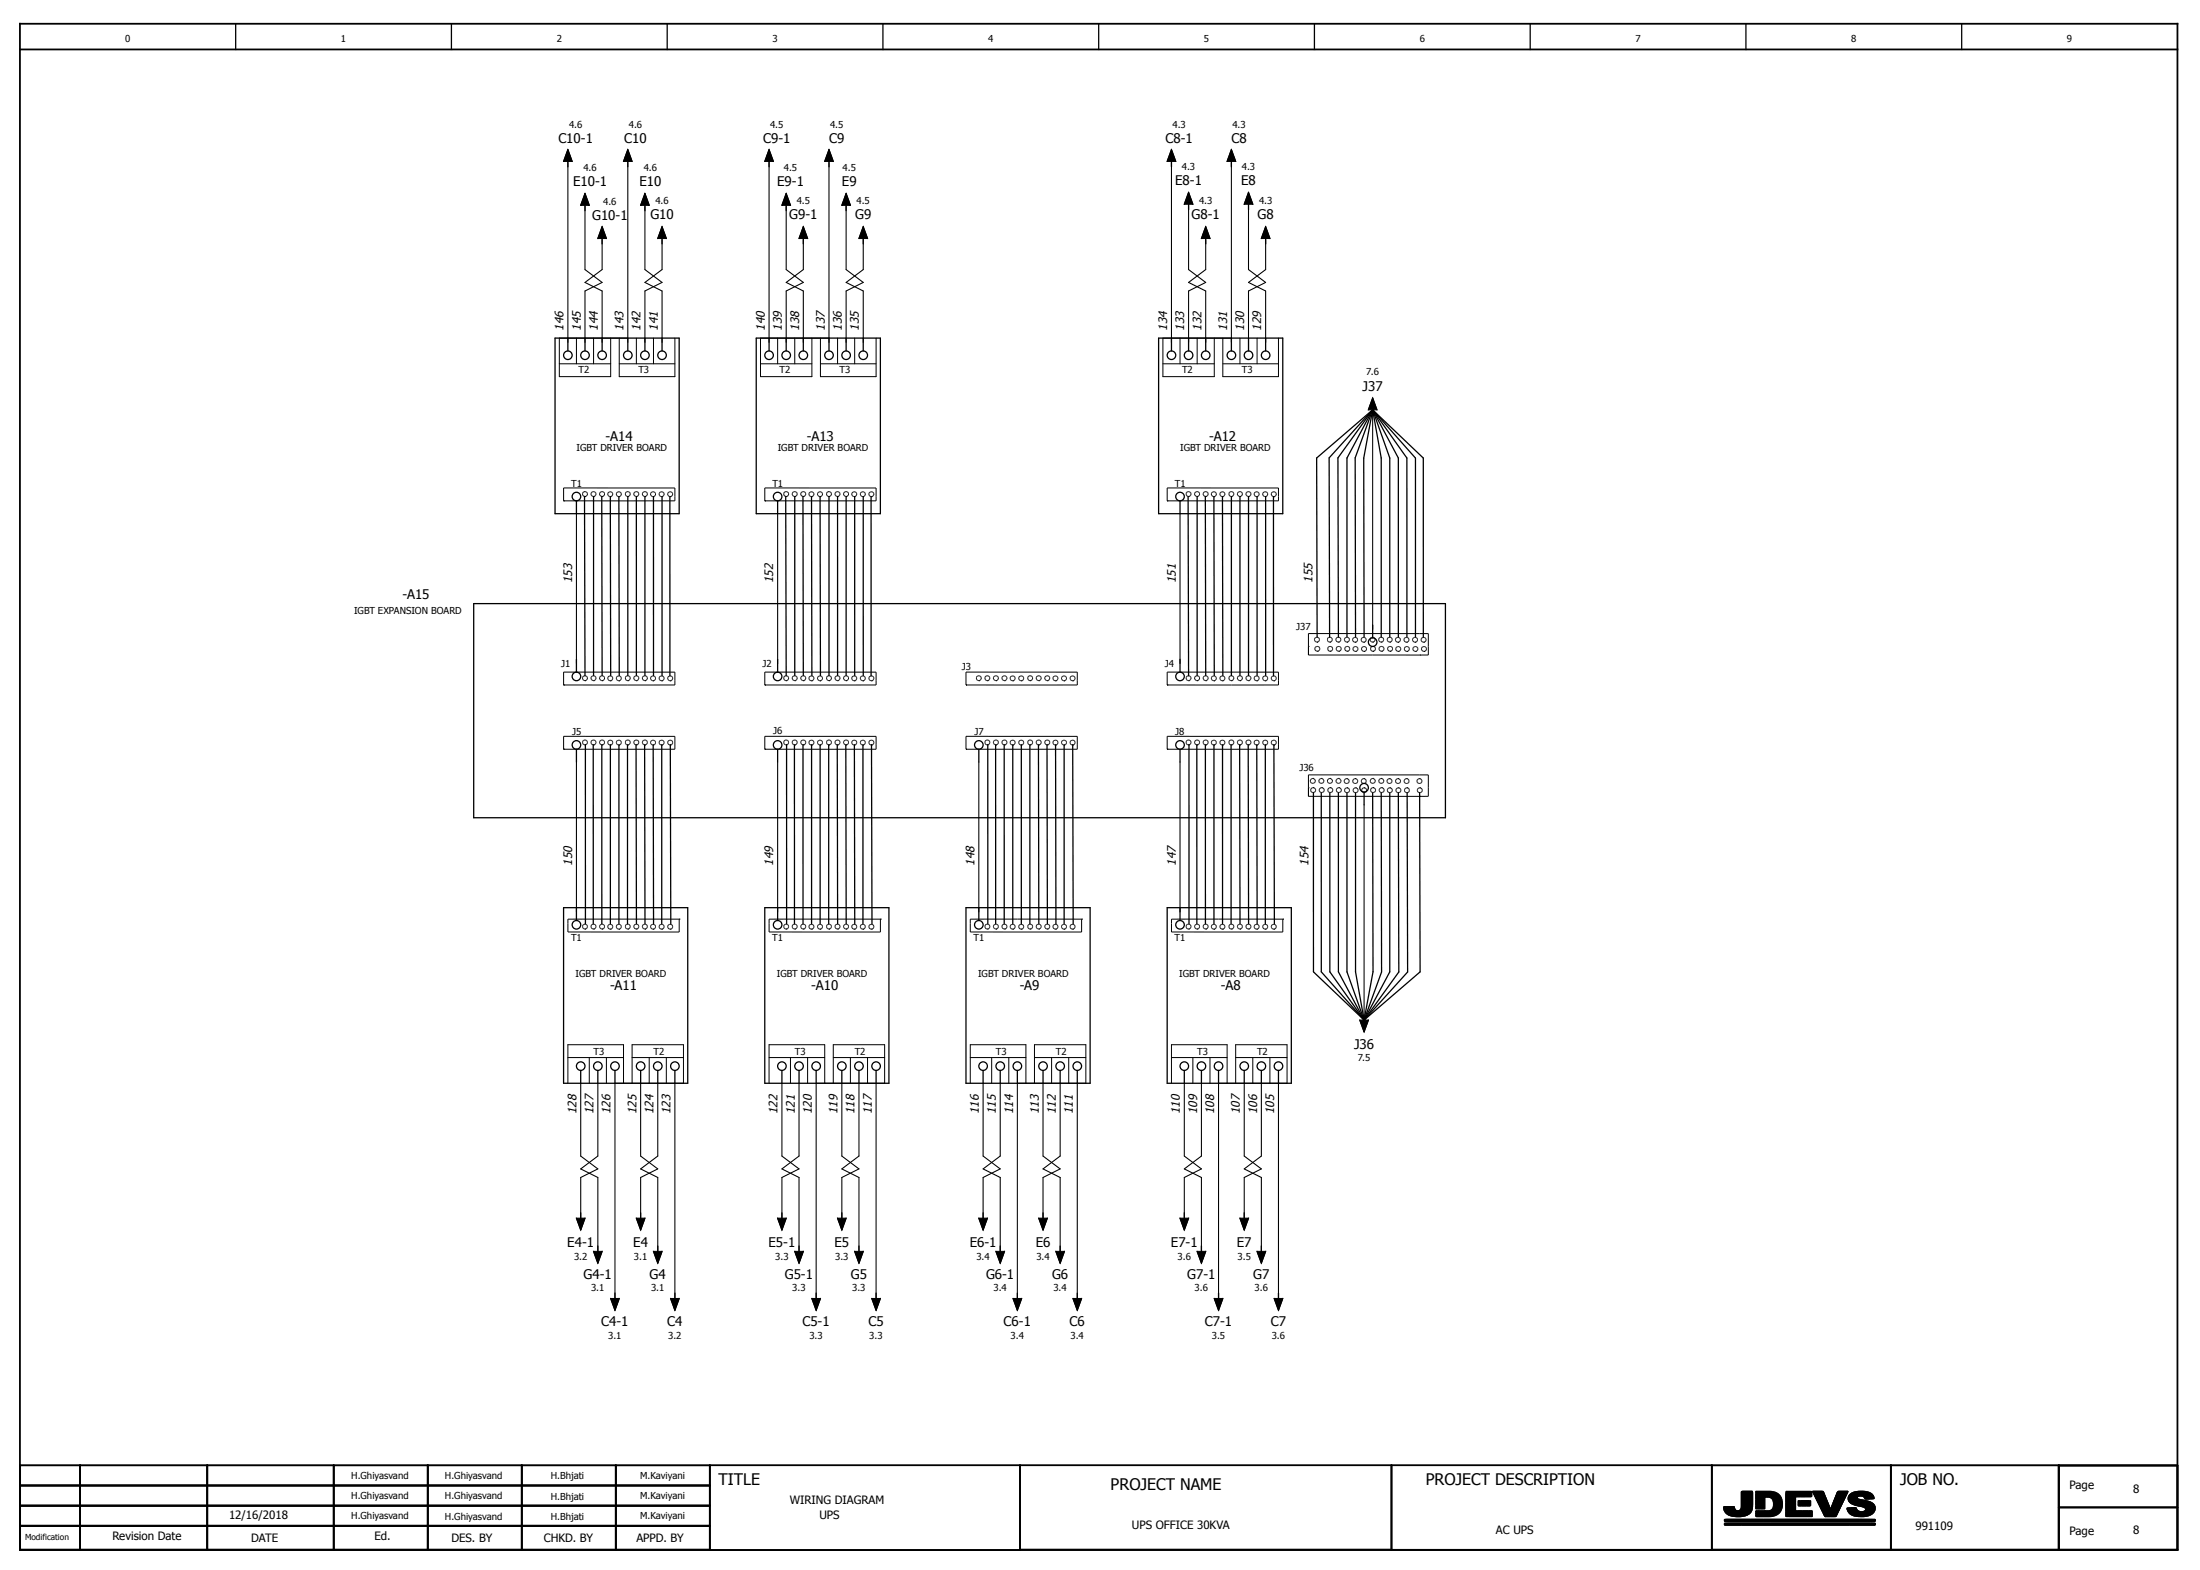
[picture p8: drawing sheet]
<svg xmlns="http://www.w3.org/2000/svg" width="428mm" height="306mm" viewBox="0 0 428 306" stroke-linecap="round" stroke-linejoin="round" font-family="sans-serif">
<g fill="none" stroke="#000" stroke-width=".25">
<path d="M45.9 4.6v5M87.9 4.6v5M129.9 4.6v5M171.9 4.6v5M213.9 4.6v5M255.9 4.6v5M297.9 4.6v5M339.9 4.6v5M381.9 4.6v5M109.7 31.4l.8-2.3 .9 2.3M110.5 31.4v1.1M113 40l.9-2.3 .8 2.3"/>
<path d="M113.9 40v1M121.4 31.4l.8-2.3 .8 2.3M122.2 31.4v1.1M124.7 40l.8-2.3 .9 2.3M125.5 40v1M148.9 31.4l.8-2.3 .8 2.3M149.7 31.4v1.1M152.2 40l.8-2.3 .9 2.3M153 40v1M160.5 31.4l.9-2.3 .8 2.3M161.4 31.4v1.1M163.9 40l.8-2.3 .8 2.3"/>
<path d="M164.7 40v1M227.2 31.4l.8-2.3 .9 2.3M228 31.4v1.1M230.5 39.7l.9-2.2 .8 2.2M231.4 39.7v1.1M238.9 31.4l.8-2.3 .8 2.3M239.7 31.4v1.1M242.2 39.7l.8-2.2 .9 2.2M243 39.7v1.1M116.4 46.4l.8-2.3 .8 2.3M117.2 46.4v1.1M128 46.4l.9-2.3 .8 2.3"/>
<path d="M128.9 46.4v1.1M155.5 46.4l.9-2.3 .8 2.3M156.4 46.4v1.1M167.2 46.4l.8-2.3 .9 2.3M168 46.4v1.1M233.9 46.4l.8-2.3 .8 2.3M234.7 46.4v1.1M245.5 46.4l.9-2.3 .8 2.3M246.4 46.4v1.1M108 65.8h24.2v34.2h-24.2zM110.5 65.8v2.5M113.9 65.8v2.5"/>
<path d="M117.2 65.8v2.5M122.2 65.8v2.5M125.5 65.8v2.5M128.9 65.8v2.5M147.2 65.8h24.2v34.2h-24.2zM149.7 65.8v2.5M153 65.8v2.5M156.4 65.8v2.5M161.4 65.8v2.5M164.7 65.8v2.5M168 65.8v2.5M225.5 65.8h24.2v34.2h-24.2z"/>
<path d="M228 65.8v2.5M231.4 65.8v2.5M234.7 65.8v2.5M239.7 65.8v2.5M243 65.8v2.5M246.4 65.8v2.5M266.4 79.7l.8-2.2 .8 2.2M267.2 79.7l-5 9.4v34.8M267.2 79.7l-3.4 9.4 .1 34.8M267.2 79.7l-1.7 9.5v34.7M267.2 79.7l1.7 9.4v34.8M267.2 79.7l3.3 9.4v34.8"/>
<path d="M267.2 79.7l5 9.4v34.8M267.2 79.7l6.7 9.4v34.8M267.2 79.7l8.3 9.4v34.8M267.2 79.7l-6.7 9.4v34.9M267.2 79.7l9.9 9.4v34.9M267.2 79.7l-8.5 9.4 .1 34.9M267.2 79.7l-10.9 9.4 .1 34.9M267.2 79.7v1.1M112.2 97.5v2.5M113.8 96.6l.1 34.9M115.5 96.6v34.8M117.1 96.6l.1 34.8"/>
<path d="M118.8 96.7l.1 34.7M120.5 96.7v34.7M122.2 96.6v34.8M123.9 96.6v34.8M125.5 96.6v34.8M127.2 96.6v34.8M128.9 96.6v34.8M130.4 96.6v34.9M151.4 97.5v2.5M153 96.6v34.9M154.7 96.6v34.8M156.3 96.6l.1 34.8"/>
<path d="M158 96.7v34.7M159.6 96.7l.1 34.7M161.4 96.6v34.8M163 96.6v34.8M164.7 96.6v34.8M166.4 96.6v34.8M168 96.6v34.8M169.6 96.6v34.9M229.7 97.5v2.5M231.3 96.6l.1 34.9M233 96.6v34.8M234.6 96.6l.1 34.8"/>
<path d="M236.3 96.7l.1 34.7M238 96.7v34.7M239.7 96.6v34.8M241.4 96.6v34.8M243 96.6v34.8M244.7 96.6v34.8M246.4 96.6v34.8M247.9 96.6v34.9M92.2 117.5h189.2v41.6h-189.2zM112.2 128.3v2.5M151.4 128.3v2.5M229.7 128.3v2.5"/>
<path d="M267.2 121.6v2.5M112.2 145.8v2.5M114 144.9v34.9M115.5 144.9v34.9M117.2 144.9v34.9M118.8 144.9v34.9M120.5 144.9v34.9M122.2 144.9v34.9M123.8 144.9l.1 34.8M125.5 144.9l.1 34.8M127.2 144.9v34.9M128.8 144.9v34.9"/>
<path d="M130.5 144.9l.1 34.9M151.4 145.8v2.5M153.1 144.9v34.9M154.7 144.9v34.9M156.3 144.9v34.9M158 144.9v34.9M159.7 144.9v34.9M161.3 144.9v34.9M163 144.9l.1 34.8M164.7 144.9v34.8M166.3 144.9l.1 34.9M168 144.9v34.9"/>
<path d="M169.7 144.9v34.9M190.5 145.8v2.5M192.3 144.9v34.9M193.8 144.9v34.9M195.5 144.9v34.9M197.2 144.9v34.9M198.8 144.9v34.9M200.5 144.9v34.9M202.2 144.9v34.8M203.8 144.9l.1 34.8M205.5 144.9l.1 34.9M207.2 144.9v34.9"/>
<path d="M208.8 144.9l.1 34.9M229.7 145.8v2.5M231.5 144.9v34.9M233 144.9v34.9M234.7 144.9v34.9M236.3 144.9v34.9M238 144.9v34.9M239.7 144.9v34.9M241.3 144.9l.1 34.8M243 144.9l.1 34.8M244.7 144.9v34.9M246.3 144.9v34.9"/>
<path d="M248 144.9l.1 34.9M255.7 154.3v34.8l9.8 9.4M257.2 154.3v34.8l8.3 9.4M258.9 154.3v34.8l6.6 9.4M260.5 154.3v34.8l5 9.4M262.2 154.3v34.8l3.3 9.4M263.9 154.3v34.8l1.6 9.4M265.5 154.1v2.5M267.2 154.3l.1 34.8-1.8 9.4M268.9 154.3l.1 34.8-3.5 9.4M270.5 154.3v34.8l-5 9.4M272.2 154.3l.1 34.8-6.8 9.4"/>
<path d="M273.9 154.3l.1 34.8-8.5 9.4M276.4 154.2l.1 34.9-11 9.4M109.7 176.6h24.2v34.2h-24.2zM112.2 176.6v2.5M148.9 176.6h24.1v34.2h-24.1zM151.4 176.6v2.5M188 176.6h24.2v34.2h-24.2zM190.5 176.6v2.5M227.2 176.6h24.2v34.2h-24.2zM229.7 176.6v2.5M264.7 198.5l.8 2.3 .9-2.3M265.5 197.5v1"/>
<path d="M113 208.3v2.5M116.4 208.3v2.5M119.7 208.3v2.5M124.7 208.3v2.5M128 208.3v2.5M131.4 208.3v2.5M152.2 208.3v2.5M155.5 208.3v2.5M158.9 208.3v2.5M163.9 208.3v2.5M167.2 208.3v2.5M170.5 208.3v2.5"/>
<path d="M191.4 208.3v2.5M194.7 208.3v2.5M198 208.3v2.5M203 208.3v2.5M206.4 208.3v2.5M209.7 208.3v2.5M230.5 208.3v2.5M233.9 208.3v2.5M237.2 208.3v2.5M242.2 208.3v2.5M245.5 208.3v2.5M248.9 208.3v2.5"/>
<path d="M112.2 237l.8 2.3 .9-2.3M113 236v1M123.9 237l.8 2.3 .8-2.3M124.7 236v1M151.4 237l.8 2.3 .8-2.3M152.2 236v1M163 237l.9 2.3 .8-2.3M163.9 236v1M190.5 237l.9 2.3 .8-2.3M191.4 236v1M202.2 237l.8 2.3 .9-2.3M203 236v1"/>
<path d="M229.7 237l.8 2.3 .9-2.3M230.5 236v1M241.4 237l.8 2.3 .8-2.3M242.2 236v1M115.5 243.5l.9 2.3 .8-2.3M116.4 242.5v1M118.9 252.7l.8 2.3 .8-2.3M119.7 251.6v1.1M127.2 243.5l.8 2.3 .9-2.3M128 242.5v1M130.5 252.7l.9 2.3 .8-2.3M131.4 251.6v1.1"/>
<path d="M154.7 243.5l.8 2.3 .9-2.3M155.5 242.5v1M158 252.7l.9 2.3 .8-2.3M158.9 251.6v1.1M166.4 243.5l.8 2.3 .8-2.3M167.2 242.5v1M169.7 252.7l.8 2.3 .9-2.3M170.5 251.6v1.1M193.9 243.5l.8 2.3 .8-2.3M194.7 242.5v1M197.2 252.7l.8 2.3 .9-2.3M198 251.6v1.1"/>
<path d="M205.5 243.5l.9 2.3 .8-2.3M206.4 242.5v1M208.9 252.7l.8 2.3 .8-2.3M209.7 251.6v1.1M233 243.5l.9 2.3 .8-2.3M233.9 242.5v1M236.4 252.7l.8 2.3 .8-2.3M237.2 251.6v1.1M244.7 243.5l.8 2.3 .9-2.3M245.5 242.5v1M248 252.7l.9 2.3 .8-2.3M248.9 251.6v1.1"/>
<path d="M335.6 293.2h2a.72 .72 0 0 0 .9 .8 .72 .72 0 0 0 .5-1v-2.7l2.1-.1 .1 .2a7.8 7.8 0 0 1-.3 3.7l-.3 .4a3.2 3.2 0 0 1-1.9 .6h-.6a2.23 2.23 0 0 1-2.5-1.9zM335.7 295.7h29.3v.3h-29.3zM335.7 296h.4M336.1 295.7h-.4M337.6 293.2h.1M341.8 290.2h3l1 .3a2.35 2.35 0 0 1 1.1 3 2.36 2.36 0 0 1-2.5 1.6h-2.6v-1.1h1.3a1.81 1.81 0 0 0 2-.5l.1-.3a1.43 1.43 0 0 0-.9-1.9h-.8v2.3h-1.7zM347.7 290.2h5v1h-.1l-3.1 .1v2.7h3.3v1.1h-5.1zM350.1 292h2.4v1h-2.4zM356.3 293.7h.1M359.7 290.2h-1.8l-.2 .1-1.3 3.4M359.7 290.2h.1M359.8 290.2l-2.4 4.9h-2.1l-2.4-4.9h2l1.4 3.5"/>
<path d="M361.1 290.3a1.45 1.45 0 0 0-1.2 1.7 4.4 4.4 0 0 0 2.9 1.2l.4 .5M361.1 290.3l1.5-.1 1.1 .2a1.58 1.58 0 0 1 1.1 1.2l-1.7 .1a.87 .87 0 0 0-.7-.6 .87 .87 0 0 0-.9 .4l.3 .2 1.2 .3a2.39 2.39 0 0 1 2 1.3v.2M361.1 290.3h.1M362.4 294.2h.1M363.2 293.7a.74 .74 0 0 1-.8 .5M363.2 293.7h.1M363.6 295.7h1.4M365 296.8h.1M365 293.5h.1M365 293.5a1.67 1.67 0 0 1-1.4 1.5l-.9 .1a3.2 3.2 0 0 1-2.6-.6l-.4-.5-.1-.5 1.7-.1a1.09 1.09 0 0 0 1.1 .8M365 296.7v.1M365 296.7v-.3h-.9h-28.4v.4h29.3"/>
<path d="M365 296.7h.1M365 296h-3"/>
<circle cx="110.5" cy="69.1" r=".83"/>
<circle cx="113.9" cy="69.1" r=".83"/>
<circle cx="117.2" cy="69.1" r=".83"/>
<circle cx="122.2" cy="69.1" r=".83"/>
<circle cx="125.5" cy="69.1" r=".83"/>
<circle cx="128.9" cy="69.1" r=".83"/>
<circle cx="149.7" cy="69.1" r=".83"/>
<circle cx="153" cy="69.1" r=".83"/>
<circle cx="156.4" cy="69.1" r=".83"/>
<circle cx="161.4" cy="69.1" r=".83"/>
<circle cx="164.7" cy="69.1" r=".83"/>
<circle cx="168" cy="69.1" r=".83"/>
<circle cx="228" cy="69.1" r=".83"/>
<circle cx="231.4" cy="69.1" r=".83"/>
<circle cx="234.7" cy="69.1" r=".83"/>
<circle cx="239.7" cy="69.1" r=".83"/>
<circle cx="243" cy="69.1" r=".83"/>
<circle cx="246.4" cy="69.1" r=".83"/>
<circle cx="112.2" cy="96.6" r=".83"/>
<circle cx="151.4" cy="96.6" r=".83"/>
<circle cx="229.7" cy="96.6" r=".83"/>
<circle cx="112.2" cy="131.6" r=".83"/>
<circle cx="151.4" cy="131.6" r=".83"/>
<circle cx="229.7" cy="131.6" r=".83"/>
<circle cx="267.2" cy="125" r=".83"/>
<circle cx="112.2" cy="145" r=".83"/>
<circle cx="151.4" cy="145" r=".83"/>
<circle cx="190.5" cy="145" r=".83"/>
<circle cx="229.7" cy="145" r=".83"/>
<circle cx="265.5" cy="153.3" r=".83"/>
<circle cx="112.2" cy="180" r=".83"/>
<circle cx="151.4" cy="180" r=".83"/>
<circle cx="190.5" cy="180" r=".83"/>
<circle cx="229.7" cy="180" r=".83"/>
<circle cx="113" cy="207.5" r=".83"/>
<circle cx="116.4" cy="207.5" r=".83"/>
<circle cx="119.7" cy="207.5" r=".83"/>
<circle cx="124.7" cy="207.5" r=".83"/>
<circle cx="128" cy="207.5" r=".83"/>
<circle cx="131.4" cy="207.5" r=".83"/>
<circle cx="152.2" cy="207.5" r=".83"/>
<circle cx="155.5" cy="207.5" r=".83"/>
<circle cx="158.9" cy="207.5" r=".83"/>
<circle cx="163.9" cy="207.5" r=".83"/>
<circle cx="167.2" cy="207.5" r=".83"/>
<circle cx="170.5" cy="207.5" r=".83"/>
<circle cx="191.4" cy="207.5" r=".83"/>
<circle cx="194.7" cy="207.5" r=".83"/>
<circle cx="198" cy="207.5" r=".83"/>
<circle cx="203" cy="207.5" r=".83"/>
<circle cx="206.4" cy="207.5" r=".83"/>
<circle cx="209.7" cy="207.5" r=".83"/>
<circle cx="230.5" cy="207.5" r=".83"/>
<circle cx="233.9" cy="207.5" r=".83"/>
<circle cx="237.2" cy="207.5" r=".83"/>
<circle cx="242.2" cy="207.5" r=".83"/>
<circle cx="245.5" cy="207.5" r=".83"/>
<circle cx="248.9" cy="207.5" r=".83"/>
</g>
<g fill="none" stroke="#000" stroke-width=".35">
<path d="M3.9 9.6h420M3.9 4.6h420v297h-420zM3.9 296.9h134.3M3.9 285.1h420M3.9 293h134.3M3.9 289h134.3M15.6 285.1v16.4M40.3 285.1v16.4M65 285.1v16.4M83.3 285.1v16.4M101.6 285.1v16.4M119.9 285.1v16.4"/>
<path d="M138.2 285.1v16.5M198.6 285.1v16.5M270.9 285.1v16.5h62.3v-16.5M368.1 285.1v16.4M400.8 285.1v16.5M400.8 285.2h23.1M400.8 293.3h23.1M3.9 301.5h134.3M198.6 301.5h72.3M333.2 301.5h90.7"/>
</g>
<g fill="none" stroke="#000" stroke-width=".19">
<path d="M108.9 70.8h10M112.2 65.8v5M115.5 65.8v5M118.9 65.8v7.5h-10v-7.5h13.3M120.5 65.8v7.5h10.9v-7.5M120.5 70.8h10.9M123.9 65.8v5M127.2 65.8v5M148 70.8h10M151.4 65.8v5M154.7 65.8v5M158 65.8v7.5h-10v-7.5h13.4"/>
<path d="M159.7 65.8v7.5h10.8v-7.5M159.7 70.8h10.8M163 65.8v5M166.4 65.8v5M226.4 70.8h10M229.7 65.8v5M233 65.8v5M236.4 65.8v7.5h-10v-7.5h13.3M238 65.8v7.5h10.9v-7.5M238 70.8h10.9M241.4 65.8v5M244.7 65.8v5"/>
<path d="M109.7 97.5h.1M109.7 95h21.7v2.5h-21.7zM113.9 96.6h.1M115.5 96.6h.1M117.2 96.6h.1M118.8 96.7h.1M120.5 96.7h.1M122.2 96.6h.1M123.9 96.6h.1M125.5 96.6h.1M127.1 96.7h.1M128.8 96.7h.1"/>
<path d="M130.5 96.7h.1M148.9 97.5h.1M148.9 95h21.6v2.5h-21.6zM153 96.6h.1M154.7 96.6h.1M156.4 96.6h.1M158 96.7h.1M159.6 96.7h.1M161.4 96.6h.1M163 96.6h.1M164.7 96.6h.1M166.3 96.7h.1"/>
<path d="M168 96.7h.1M169.6 96.7h.1M227.2 97.5h.1M227.2 95h21.7v2.5h-21.7zM231.4 96.6h.1M233 96.6h.1M234.7 96.6h.1M236.3 96.7h.1M238 96.7h.1M239.7 96.6h.1M241.4 96.6h.1M243 96.6h.1"/>
<path d="M244.6 96.7h.1M246.3 96.7h.1M248 96.7h.1M109.7 133.3h.1M109.7 130.8h21.7v2.5h-21.7zM113.9 132.5h.1M115.5 132.5h.1M117.2 132.5h.1M118.8 132.5h.1M120.5 132.5h.1M122.2 132.5h.1M123.9 132.5h.1"/>
<path d="M125.5 132.5h.1M127.1 132.5h.1M128.8 132.5h.1M130.5 132.5h.1M148.9 133.3h.1M148.9 130.8h21.6v2.5h-21.6zM153 132.5h.1M154.7 132.5h.1M156.4 132.5h.1M158 132.5h.1M159.6 132.5h.1M161.4 132.5h.1"/>
<path d="M163 132.5h.1M164.7 132.5h.1M166.3 132.5h.1M168 132.5h.1M169.6 132.5h.1M188 133.3h.1M188 130.8h21.7v2.5h-21.7zM190.5 132.5h.1M192.2 132.5h.1M193.9 132.5h.1M195.5 132.5h.1M197.1 132.5h.1"/>
<path d="M198.8 132.5h.1M200.5 132.5h.1M202.2 132.5h.1M203.9 132.5h.1M205.5 132.5h.1M207.1 132.5h.1M208.8 132.5h.1M227.2 133.3h.1M227.2 130.8h21.7v2.5h-21.7zM231.4 132.5h.1M233 132.5h.1M234.7 132.5h.1"/>
<path d="M236.3 132.5h.1M238 132.5h.1M239.7 132.5h.1M241.4 132.5h.1M243 132.5h.1M244.6 132.5h.1M246.3 132.5h.1M248 132.5h.1M254.7 125.8h.1M254.7 123.3h23.3v4.2h-23.3zM256.4 125h.1M256.5 126.7h.1"/>
<path d="M258.9 125h.1M259 126.7h.1M260.5 125h.1M260.6 126.7h.1M262.2 125h.1M262.3 126.7h.1M263.8 125h.1M263.9 126.8h.1M265.5 125h.1M265.5 126.8h.1M267.2 125h.1M267.3 126.7h.1"/>
<path d="M268.9 125h.1M269 126.7h.1M270.5 125h.1M270.6 126.7h.1M272.1 125h.1M272.2 126.8h.1M273.8 125h.1M273.9 126.8h.1M275.5 125h.1M275.5 126.8h.1M276.4 127.5h.1M277.1 125h.1"/>
<path d="M277.2 126.8h.1M109.7 145.8h.1M109.7 143.3h21.7v2.5h-21.7zM113.9 145h.1M115.5 145h.1M117.2 145h.1M118.8 145h.1M120.5 145h.1M122.2 145h.1M123.9 145h.1M125.5 145h.1M127.1 145h.1"/>
<path d="M128.8 145h.1M130.5 145h.1M148.9 145.8h.1M148.9 143.3h21.6v2.5h-21.6zM153 145h.1M154.7 145h.1M156.4 145h.1M158 145h.1M159.6 145h.1M161.4 145h.1M163 145h.1M164.7 145h.1"/>
<path d="M166.3 145h.1M168 145h.1M169.6 145h.1M188 145.8h.1M188 143.3h21.7v2.5h-21.7zM192.2 145h.1M193.9 145h.1M195.5 145h.1M197.1 145h.1M198.8 145h.1M200.5 145h.1M202.2 145h.1"/>
<path d="M203.9 145h.1M205.5 145h.1M207.1 145h.1M208.8 145h.1M227.2 145.8h.1M227.2 143.3h21.7v2.5h-21.7zM231.4 145h.1M233 145h.1M234.7 145h.1M236.3 145h.1M238 145h.1M239.7 145h.1"/>
<path d="M241.4 145h.1M243 145h.1M244.6 145h.1M246.3 145h.1M248 145h.1M254.7 153.3h.1M254.7 150.8h23.3v4.2h-23.3zM255.5 151.5h.1M255.6 153.3h.1M257.2 151.5h.1M257.3 153.3h.1M258.9 151.5h.1"/>
<path d="M259 153.3h.1M260.5 151.5h.1M260.6 153.3h.1M262.1 151.5h.1M262.2 153.3h.1M263.8 151.5h.1M263.9 153.3h.1M265.5 151.5h.1M265.5 153.3h.1M267.2 151.5h.1M267.3 153.3h.1M268.9 151.5h.1"/>
<path d="M269 153.3h.1M270.5 151.5h.1M270.5 153.3h.1M272.1 151.5h.1M272.2 153.3h.1M273.8 151.5h.1M273.9 153.3h.1M276.3 151.5h.1M276.4 155h.1M276.4 153.3h.1M110.6 178.9h21.6v2.5h-21.6zM132.2 178.9h.1"/>
<path d="M149.7 178.9h21.7v2.5h-21.7zM171.4 178.9h.1M188.9 178.9h21.7v2.5h-21.7zM210.6 178.9h.1M228.1 178.9h21.6v2.5h-21.6zM249.7 178.9h.1M113.9 180.8h.1M115.5 180.8h.1M117.2 180.8h.1M118.8 180.8h.1M120.5 180.8h.1M122.2 180.8h.1"/>
<path d="M123.9 180.8h.1M125.5 180.8h.1M127.1 180.8h.1M128.8 180.8h.1M130.5 180.8h.1M153 180.8h.1M154.7 180.8h.1M156.4 180.8h.1M158 180.8h.1M159.6 180.8h.1M161.4 180.8h.1M163 180.8h.1"/>
<path d="M164.7 180.8h.1M166.3 180.8h.1M168 180.8h.1M169.6 180.8h.1M192.2 180.8h.1M193.9 180.8h.1M195.5 180.8h.1M197.1 180.8h.1M198.8 180.8h.1M200.5 180.8h.1M202.2 180.8h.1M203.9 180.8h.1"/>
<path d="M205.5 180.8h.1M207.1 180.8h.1M208.8 180.8h.1M231.4 180.8h.1M233 180.8h.1M234.7 180.8h.1M236.3 180.8h.1M238 180.8h.1M239.7 180.8h.1M241.4 180.8h.1M243 180.8h.1M244.6 180.8h.1"/>
<path d="M246.3 180.8h.1M248 180.8h.1M110.5 205.8h10.9M110.5 210.8v-7.5h10.9v7.5M114.7 205.8v5M118 205.8v5M119.7 210.8h13.3v-7.5h-10v7.5M123 205.8h10M126.4 205.8v5M129.7 205.8v5M149.7 205.8h10.8M149.7 210.8v-7.5h10.8v7.5"/>
<path d="M153.9 205.8v5M157.2 205.8v5M158.9 210.8h13.3v-7.5h-10v7.5M162.2 205.8h10M165.5 205.8v5M168.9 205.8v5M188.9 210.8v-7.5h10.8v7.5M188.9 205.8h10.8M193 205.8v5M196.4 205.8v5M198 210.8h13.4v-7.5h-10v7.5M201.4 205.8h10"/>
<path d="M204.7 205.8v5M208 205.8v5M228 205.8h10.9M228 210.8v-7.5h10.9v7.5M232.2 205.8v5M235.5 205.8v5M237.2 210.8h13.3v-7.5h-10v7.5M240.5 205.8h10M243.9 205.8v5M247.2 205.8v5M3.9 293.1h134.3M3.9 285.2h134.3v16.4h-134.3z"/>
<path d="M3.9 297h134.3M3.9 289.1h134.3M15.6 285.2v16.4M40.3 285.2v16.4M65 285.2v16.4M83.3 285.2v16.4M101.6 285.2v16.4M119.9 285.2v16.4M333.2 285.2h90.7v16.4h-90.7zM368.1 285.2v16.4M400.8 285.2v16.4"/>
<circle cx="113.9" cy="96.1" r=".49"/>
<circle cx="115.5" cy="96.1" r=".49"/>
<circle cx="117.2" cy="96.1" r=".49"/>
<circle cx="118.8" cy="96.2" r=".49"/>
<circle cx="120.5" cy="96.2" r=".49"/>
<circle cx="122.2" cy="96.1" r=".49"/>
<circle cx="123.9" cy="96.1" r=".49"/>
<circle cx="125.5" cy="96.1" r=".49"/>
<circle cx="127.1" cy="96.2" r=".49"/>
<circle cx="128.8" cy="96.2" r=".49"/>
<circle cx="130.5" cy="96.2" r=".49"/>
<circle cx="153" cy="96.1" r=".49"/>
<circle cx="154.7" cy="96.1" r=".49"/>
<circle cx="156.4" cy="96.1" r=".49"/>
<circle cx="158" cy="96.2" r=".49"/>
<circle cx="159.6" cy="96.2" r=".49"/>
<circle cx="161.4" cy="96.1" r=".49"/>
<circle cx="163" cy="96.1" r=".49"/>
<circle cx="164.7" cy="96.1" r=".49"/>
<circle cx="166.3" cy="96.2" r=".49"/>
<circle cx="168" cy="96.2" r=".49"/>
<circle cx="169.6" cy="96.2" r=".49"/>
<circle cx="231.4" cy="96.1" r=".49"/>
<circle cx="233" cy="96.1" r=".49"/>
<circle cx="234.7" cy="96.1" r=".5"/>
<circle cx="236.3" cy="96.2" r=".5"/>
<circle cx="238" cy="96.2" r=".5"/>
<circle cx="239.7" cy="96.1" r=".49"/>
<circle cx="241.4" cy="96.1" r=".49"/>
<circle cx="243" cy="96.1" r=".49"/>
<circle cx="244.6" cy="96.2" r=".49"/>
<circle cx="246.3" cy="96.2" r=".49"/>
<circle cx="248" cy="96.2" r=".49"/>
<circle cx="113.9" cy="132" r=".49"/>
<circle cx="115.5" cy="132" r=".5"/>
<circle cx="117.2" cy="132" r=".5"/>
<circle cx="118.8" cy="132" r=".5"/>
<circle cx="120.5" cy="132" r=".5"/>
<circle cx="122.2" cy="132" r=".49"/>
<circle cx="123.9" cy="132" r=".5"/>
<circle cx="125.5" cy="132" r=".5"/>
<circle cx="127.1" cy="132" r=".49"/>
<circle cx="128.8" cy="132" r=".5"/>
<circle cx="130.5" cy="132" r=".5"/>
<circle cx="153" cy="132" r=".49"/>
<circle cx="154.7" cy="132" r=".5"/>
<circle cx="156.4" cy="132" r=".5"/>
<circle cx="158" cy="132" r=".49"/>
<circle cx="159.6" cy="132" r=".49"/>
<circle cx="161.4" cy="132" r=".49"/>
<circle cx="163" cy="132" r=".5"/>
<circle cx="164.7" cy="132" r=".5"/>
<circle cx="166.3" cy="132" r=".5"/>
<circle cx="168" cy="132" r=".5"/>
<circle cx="169.6" cy="132" r=".5"/>
<circle cx="190.5" cy="132" r=".49"/>
<circle cx="192.2" cy="132" r=".49"/>
<circle cx="193.9" cy="132" r=".5"/>
<circle cx="195.5" cy="132" r=".5"/>
<circle cx="197.1" cy="132" r=".49"/>
<circle cx="198.8" cy="132" r=".49"/>
<circle cx="200.5" cy="132" r=".49"/>
<circle cx="202.2" cy="132" r=".49"/>
<circle cx="203.9" cy="132" r=".49"/>
<circle cx="205.5" cy="132" r=".5"/>
<circle cx="207.1" cy="132" r=".5"/>
<circle cx="208.8" cy="132" r=".49"/>
<circle cx="231.4" cy="132" r=".49"/>
<circle cx="233" cy="132" r=".5"/>
<circle cx="234.7" cy="132" r=".5"/>
<circle cx="236.3" cy="132" r=".49"/>
<circle cx="238" cy="132" r=".49"/>
<circle cx="239.7" cy="132" r=".49"/>
<circle cx="241.4" cy="132" r=".5"/>
<circle cx="243" cy="132" r=".5"/>
<circle cx="244.6" cy="132" r=".5"/>
<circle cx="246.3" cy="132" r=".49"/>
<circle cx="248" cy="132" r=".49"/>
<circle cx="256.4" cy="124.5" r=".49"/>
<circle cx="256.4" cy="126.2" r=".5"/>
<circle cx="258.9" cy="124.5" r=".49"/>
<circle cx="258.9" cy="126.3" r=".49"/>
<circle cx="260.5" cy="124.5" r=".49"/>
<circle cx="260.6" cy="126.2" r=".5"/>
<circle cx="262.2" cy="124.5" r=".5"/>
<circle cx="262.3" cy="126.3" r=".49"/>
<circle cx="263.8" cy="124.5" r=".5"/>
<circle cx="263.9" cy="126.3" r=".49"/>
<circle cx="265.5" cy="124.5" r=".5"/>
<circle cx="265.5" cy="126.3" r=".49"/>
<circle cx="267.2" cy="124.5" r=".49"/>
<circle cx="267.3" cy="126.3" r=".49"/>
<circle cx="268.9" cy="124.5" r=".5"/>
<circle cx="268.9" cy="126.2" r=".5"/>
<circle cx="270.5" cy="124.5" r=".5"/>
<circle cx="270.6" cy="126.2" r=".5"/>
<circle cx="272.1" cy="124.5" r=".5"/>
<circle cx="272.2" cy="126.3" r=".5"/>
<circle cx="273.8" cy="124.5" r=".5"/>
<circle cx="273.9" cy="126.3" r=".5"/>
<circle cx="275.5" cy="124.5" r=".5"/>
<circle cx="275.5" cy="126.3" r=".5"/>
<circle cx="277.1" cy="124.5" r=".49"/>
<circle cx="277.2" cy="126.3" r=".5"/>
<circle cx="113.9" cy="144.5" r=".49"/>
<circle cx="115.5" cy="144.5" r=".49"/>
<circle cx="117.2" cy="144.5" r=".49"/>
<circle cx="118.8" cy="144.5" r=".49"/>
<circle cx="120.5" cy="144.5" r=".49"/>
<circle cx="122.2" cy="144.5" r=".49"/>
<circle cx="123.9" cy="144.5" r=".49"/>
<circle cx="125.5" cy="144.5" r=".49"/>
<circle cx="127.1" cy="144.5" r=".49"/>
<circle cx="128.8" cy="144.5" r=".49"/>
<circle cx="130.5" cy="144.5" r=".49"/>
<circle cx="153" cy="144.5" r=".49"/>
<circle cx="154.7" cy="144.5" r=".49"/>
<circle cx="156.4" cy="144.5" r=".49"/>
<circle cx="158" cy="144.5" r=".5"/>
<circle cx="159.6" cy="144.5" r=".49"/>
<circle cx="161.4" cy="144.5" r=".49"/>
<circle cx="163" cy="144.5" r=".49"/>
<circle cx="164.7" cy="144.5" r=".49"/>
<circle cx="166.3" cy="144.5" r=".5"/>
<circle cx="168" cy="144.5" r=".49"/>
<circle cx="169.6" cy="144.5" r=".49"/>
<circle cx="192.2" cy="144.5" r=".49"/>
<circle cx="193.9" cy="144.5" r=".5"/>
<circle cx="195.5" cy="144.5" r=".5"/>
<circle cx="197.1" cy="144.5" r=".5"/>
<circle cx="198.8" cy="144.5" r=".5"/>
<circle cx="200.5" cy="144.5" r=".49"/>
<circle cx="202.2" cy="144.5" r=".5"/>
<circle cx="203.9" cy="144.5" r=".5"/>
<circle cx="205.5" cy="144.5" r=".5"/>
<circle cx="207.1" cy="144.5" r=".5"/>
<circle cx="208.8" cy="144.5" r=".5"/>
<circle cx="231.4" cy="144.5" r=".49"/>
<circle cx="233" cy="144.5" r=".5"/>
<circle cx="234.7" cy="144.5" r=".5"/>
<circle cx="236.3" cy="144.5" r=".5"/>
<circle cx="238" cy="144.5" r=".5"/>
<circle cx="239.7" cy="144.5" r=".49"/>
<circle cx="241.4" cy="144.5" r=".5"/>
<circle cx="243" cy="144.5" r=".5"/>
<circle cx="244.6" cy="144.5" r=".5"/>
<circle cx="246.3" cy="144.5" r=".5"/>
<circle cx="248" cy="144.5" r=".5"/>
<circle cx="255.6" cy="152" r=".5"/>
<circle cx="255.6" cy="153.8" r=".5"/>
<circle cx="257.2" cy="152" r=".5"/>
<circle cx="257.3" cy="153.8" r=".5"/>
<circle cx="258.9" cy="152" r=".5"/>
<circle cx="259" cy="153.8" r=".5"/>
<circle cx="260.6" cy="152" r=".49"/>
<circle cx="260.6" cy="153.7" r=".49"/>
<circle cx="262.2" cy="152" r=".5"/>
<circle cx="262.2" cy="153.8" r=".49"/>
<circle cx="263.8" cy="152" r=".49"/>
<circle cx="263.9" cy="153.8" r=".49"/>
<circle cx="265.5" cy="152" r=".49"/>
<circle cx="265.6" cy="153.8" r=".49"/>
<circle cx="267.2" cy="152" r=".5"/>
<circle cx="267.3" cy="153.8" r=".5"/>
<circle cx="268.9" cy="152" r=".5"/>
<circle cx="269" cy="153.7" r=".49"/>
<circle cx="270.5" cy="152" r=".5"/>
<circle cx="270.6" cy="153.8" r=".49"/>
<circle cx="272.2" cy="152" r=".5"/>
<circle cx="272.2" cy="153.8" r=".49"/>
<circle cx="273.8" cy="152" r=".49"/>
<circle cx="273.9" cy="153.8" r=".49"/>
<circle cx="276.3" cy="152" r=".49"/>
<circle cx="276.4" cy="153.8" r=".49"/>
<circle cx="113.9" cy="180.3" r=".49"/>
<circle cx="115.5" cy="180.3" r=".49"/>
<circle cx="117.2" cy="180.3" r=".49"/>
<circle cx="118.8" cy="180.3" r=".49"/>
<circle cx="120.5" cy="180.3" r=".49"/>
<circle cx="122.2" cy="180.3" r=".49"/>
<circle cx="123.9" cy="180.3" r=".49"/>
<circle cx="125.5" cy="180.3" r=".49"/>
<circle cx="127.1" cy="180.3" r=".49"/>
<circle cx="128.8" cy="180.3" r=".49"/>
<circle cx="130.5" cy="180.3" r=".49"/>
<circle cx="153" cy="180.3" r=".49"/>
<circle cx="154.7" cy="180.3" r=".5"/>
<circle cx="156.4" cy="180.3" r=".5"/>
<circle cx="158" cy="180.3" r=".49"/>
<circle cx="159.6" cy="180.3" r=".49"/>
<circle cx="161.4" cy="180.3" r=".49"/>
<circle cx="163" cy="180.3" r=".5"/>
<circle cx="164.7" cy="180.3" r=".5"/>
<circle cx="166.3" cy="180.3" r=".49"/>
<circle cx="168" cy="180.3" r=".49"/>
<circle cx="169.6" cy="180.3" r=".49"/>
<circle cx="192.2" cy="180.3" r=".49"/>
<circle cx="193.9" cy="180.3" r=".5"/>
<circle cx="195.5" cy="180.3" r=".5"/>
<circle cx="197.1" cy="180.3" r=".49"/>
<circle cx="198.8" cy="180.3" r=".49"/>
<circle cx="200.5" cy="180.3" r=".49"/>
<circle cx="202.2" cy="180.3" r=".5"/>
<circle cx="203.9" cy="180.3" r=".5"/>
<circle cx="205.5" cy="180.3" r=".49"/>
<circle cx="207.1" cy="180.3" r=".49"/>
<circle cx="208.8" cy="180.3" r=".49"/>
<circle cx="231.4" cy="180.3" r=".49"/>
<circle cx="233" cy="180.3" r=".5"/>
<circle cx="234.7" cy="180.3" r=".5"/>
<circle cx="236.3" cy="180.3" r=".49"/>
<circle cx="238" cy="180.3" r=".49"/>
<circle cx="239.7" cy="180.3" r=".49"/>
<circle cx="241.4" cy="180.3" r=".5"/>
<circle cx="243" cy="180.3" r=".5"/>
<circle cx="244.6" cy="180.3" r=".49"/>
<circle cx="246.3" cy="180.3" r=".49"/>
<circle cx="248" cy="180.3" r=".49"/>
</g>
<g fill="#000" stroke="#000" stroke-width=".19">
<path d="M110.5 29.1l.9 2.3h-1.7zM113.9 37.7l.8 2.3h-1.7zM122.2 29.1l.8 2.3h-1.6zM125.5 37.7l.9 2.3h-1.7zM149.7 29.1l.8 2.3h-1.6zM153 37.7l.9 2.3h-1.7zM161.4 29.1l.8 2.3h-1.7zM164.7 37.7l.8 2.3h-1.6zM228 29.1l.9 2.3h-1.7zM231.4 37.5l.8 2.2h-1.7zM239.7 29.1l.8 2.3h-1.6zM243 37.5l.9 2.2h-1.7z"/>
<path d="M117.2 44.1l.8 2.3h-1.6zM128.9 44.1l.8 2.3h-1.7zM156.4 44.1l.8 2.3h-1.7zM168 44.1l.9 2.3h-1.7zM234.7 44.1l.8 2.3h-1.6zM246.4 44.1l.8 2.3h-1.7zM267.2 77.5l.8 2.2h-1.6zM264.7 198.5h1.7l-.9 2.3zM112.2 237h1.7l-.9 2.3zM123.9 237h1.6l-.8 2.3zM151.4 237h1.6l-.8 2.3zM163 237h1.7l-.8 2.3z"/>
<path d="M190.5 237h1.7l-.8 2.3zM202.2 237h1.7l-.9 2.3zM229.7 237h1.7l-.9 2.3zM241.4 237h1.6l-.8 2.3zM115.5 243.5h1.7l-.8 2.3zM118.9 252.7h1.6l-.8 2.3zM127.2 243.5h1.7l-.9 2.3zM130.5 252.7h1.7l-.8 2.3zM154.7 243.5h1.7l-.9 2.3zM158 252.7h1.7l-.8 2.3zM166.4 243.5h1.6l-.8 2.3zM169.7 252.7h1.7l-.9 2.3z"/>
<path d="M193.9 243.5h1.6l-.8 2.3zM197.2 252.7h1.7l-.9 2.3zM205.5 243.5h1.7l-.8 2.3zM208.9 252.7h1.6l-.8 2.3zM233 243.5h1.7l-.8 2.3zM236.4 252.7h1.6l-.8 2.3zM244.7 243.5h1.7l-.9 2.3zM248 252.7h1.7l-.8 2.3zM335.7 295.7h27.9h1.4v.3h-29.3zM335.6 293.2h2a.73 .73 0 0 0 .7 .8 .7 .7 0 0 0 .7-1v-2.7l.2-.1h1.9l.1 2.5a2.11 2.11 0 0 1-2 2.4h-.5a3.4 3.4 0 0 1-2.9-1zM341.8 290.2h3l1 .3a2.35 2.35 0 0 1 1.1 3 2.36 2.36 0 0 1-2.5 1.6h-2.6v-1.1h1.8a1.42 1.42 0 0 0 1.5-.6 1.42 1.42 0 0 0-.1-1.7 1.7 1.7 0 0 0-1.5-.4v2.3h-1.7zM350.1 292h2.4v1h-2.4z"/>
<path d="M347.7 290.2h5v1h-.1l-3.1 .1v2.7h3.3v1.1h-5.1zM352.9 290.2h2l1.5 3.5 1.3-3.4 .2-.1h1.9l-2.4 4.9h-2.1zM360.2 290.8l.6-.4 .8-.2 2.1 .2a1.58 1.58 0 0 1 1.1 1.2l-1.7 .1a.91 .91 0 0 0-1.6-.2l.3 .2 1.2 .3a2 2 0 0 1 2 1.5 2.32 2.32 0 0 1-2.7 1.6 2.37 2.37 0 0 1-2.5-.9l-.2-.7 1.7-.1a1.09 1.09 0 0 0 .8 .8 1.09 1.09 0 0 0 1.1-.5 1.57 1.57 0 0 0-1.5-.7 1.88 1.88 0 0 1-1.9-1.4l.1-.5zM335.7 296.4h28.4h.9v.3l-29.3 .1z"/>
</g>
<g fill="none" stroke="#000" stroke-width=".21">
<path d="M110.5 31.6v35M122.2 31.6v35M149.7 31.6v35M161.4 31.6v35M228 31.6v35M231.4 40v12.5l3.3 2.5-3.3 1.6v10M239.7 31.6v35M243 40v12.5l3.4 2.5-3.4 1.6v10M113.9 40.2v12.3l3.3 2.5-3.3 1.6v10M117.2 46.6v5.9l-3.3 2.5 3.3 1.6v10M125.5 40.2v12.3l3.4 2.5-3.4 1.6v10M128.9 46.6v5.9l-3.4 2.5 3.4 1.6v10"/>
<path d="M153 40.2v12.3l3.4 2.5-3.4 1.6v10M156.4 46.6v5.9l-3.4 2.5 3.4 1.6v10M164.7 40.2v12.3l3.3 2.5-3.3 1.6v10M168 46.6v5.9l-3.3 2.5 3.3 1.6v10M234.7 46.6v5.9l-3.3 2.5 3.3 1.6v10M246.4 46.6v5.9l-3.4 2.5 3.4 1.6v10M267.2 80v42.5M112.2 100v29.1M151.4 100v29.1M229.7 100v29.1M112.2 148.3v29.2M151.4 148.3v29.2"/>
<path d="M190.5 148.3v29.2M229.7 148.3v29.2M265.5 156.6v43.4M113 210.8v14.2l3.4 2.5-3.4 1.6v9.4M116.4 210.8v14.2l-3.4 2.5 3.4 1.6v15.9M119.7 210.8v43.3M124.7 210.8v14.2l3.3 2.5-3.3 1.6v9.4M128 210.8v14.2l-3.3 2.5 3.3 1.6v15.9M131.4 210.8v43.3M152.2 210.8v14.2l3.3 2.5-3.3 1.6v9.4M155.5 210.8v14.2l-3.3 2.5 3.3 1.6v15.9M158.9 210.8v43.3"/>
<path d="M163.9 210.8v14.2l3.3 2.5-3.3 1.6v9.4M167.2 210.8v14.2l-3.3 2.5 3.3 1.6v15.9M170.5 210.8v43.3M191.4 210.8v14.2l3.3 2.5-3.3 1.6v9.4M194.7 210.8v14.2l-3.3 2.5 3.3 1.6v15.9M198 210.8v43.3M203 210.8v14.2l3.4 2.5-3.4 1.6v9.4M206.4 210.8v14.2l-3.4 2.5 3.4 1.6v15.9M209.7 210.8v43.3M230.5 210.8v14.2l3.4 2.5-3.4 1.6v9.4M233.9 210.8v14.2l-3.4 2.5 3.4 1.6v15.9M237.2 210.8v43.3"/>
<path d="M242.2 210.8v14.2l3.3 2.5-3.3 1.6v9.4M245.5 210.8v14.2l-3.3 2.5 3.3 1.6v15.9M248.9 210.8v43.3"/>
</g>
<g font-size="3.1">
<text x="139.9" y="288.9">TITLE</text>
<text x="216.2" y="290">PROJECT NAME</text>
<text x="277.5" y="289">PROJECT DESCRIPTION</text>
<text x="369.9" y="288.9">JOB NO.</text>
</g>
<g font-size="2.6">
<text x="108.7" y="27.8">C10-1</text>
<text x="121.5" y="27.8">C10</text>
<text x="148.6" y="27.8">C9-1</text>
<text x="161.4" y="27.8">C9</text>
<text x="226.9" y="27.8">C8-1</text>
<text x="239.7" y="27.8">C8</text>
<text x="228.8" y="36">E8-1</text>
<text x="241.6" y="36">E8</text>
<text x="111.6" y="36.2">E10-1</text>
<text x="124.5" y="36.2">E10</text>
<text x="151.3" y="36.2">E9-1</text>
<text x="163.9" y="36.2">E9</text>
<text x="115.3" y="42.8">G10-1</text>
<text x="126.6" y="42.7">G10</text>
<text x="153.6" y="42.7">G9-1</text>
<text x="166.5" y="42.7">G9</text>
<text x="232" y="42.7">G8-1</text>
<text x="244.8" y="42.7">G8</text>
<text x="265.3" y="76">J37</text>
<text x="117.9" y="85.7">-A14</text>
<text x="157.1" y="85.7">-A13</text>
<text x="235.4" y="85.7">-A12</text>
<text x="78.4" y="116.5">-A15</text>
<text x="118.8" y="192.7">-A11</text>
<text x="157.9" y="192.7">-A10</text>
<text x="198.5" y="192.7">-A9</text>
<text x="237.7" y="192.7">-A8</text>
<text x="263.6" y="204.1">J36</text>
<text x="110.4" y="242.7">E4-1</text>
<text x="123.3" y="242.7">E4</text>
<text x="149.6" y="242.7">E5-1</text>
<text x="162.4" y="242.7">E5</text>
<text x="188.8" y="242.7">E6-1</text>
<text x="201.6" y="242.7">E6</text>
<text x="227.9" y="242.7">E7-1</text>
<text x="240.8" y="242.7">E7</text>
<text x="113.6" y="248.9">G4-1</text>
<text x="126.5" y="248.9">G4</text>
<text x="152.8" y="248.9">G5-1</text>
<text x="165.6" y="248.9">G5</text>
<text x="192" y="248.9">G6-1</text>
<text x="204.8" y="248.9">G6</text>
<text x="231.1" y="248.9">G7-1</text>
<text x="244" y="248.9">G7</text>
<text x="117" y="258.1">C4-1</text>
<text x="129.9" y="258.1">C4</text>
<text x="156.2" y="258.1">C5-1</text>
<text x="169" y="258.1">C5</text>
<text x="195.4" y="258.1">C6-1</text>
<text x="208.2" y="258.1">C6</text>
<text x="234.5" y="258.1">C7-1</text>
<text x="247.4" y="258.1">C7</text>
</g>
<g font-size="2.3">
<text x="109.7" y="64.3" transform="rotate(-90 109.7 64.3)">146</text>
<text x="113" y="64.3" transform="rotate(-90 113 64.3)">145</text>
<text x="116.4" y="64.3" transform="rotate(-90 116.4 64.3)">144</text>
<text x="121.4" y="64.3" transform="rotate(-90 121.4 64.3)">143</text>
<text x="124.7" y="64.3" transform="rotate(-90 124.7 64.3)">142</text>
<text x="128" y="64.3" transform="rotate(-90 128 64.3)">141</text>
<text x="148.9" y="64.3" transform="rotate(-90 148.9 64.3)">140</text>
<text x="152.2" y="64.3" transform="rotate(-90 152.2 64.3)">139</text>
<text x="155.5" y="64.3" transform="rotate(-90 155.5 64.3)">138</text>
<text x="160.5" y="64.3" transform="rotate(-90 160.5 64.3)">137</text>
<text x="163.9" y="64.3" transform="rotate(-90 163.9 64.3)">136</text>
<text x="167.2" y="64.3" transform="rotate(-90 167.2 64.3)">135</text>
<text x="227.2" y="64.3" transform="rotate(-90 227.2 64.3)">134</text>
<text x="230.5" y="64.3" transform="rotate(-90 230.5 64.3)">133</text>
<text x="233.9" y="64.3" transform="rotate(-90 233.9 64.3)">132</text>
<text x="238.9" y="64.3" transform="rotate(-90 238.9 64.3)">131</text>
<text x="242.2" y="64.3" transform="rotate(-90 242.2 64.3)">130</text>
<text x="245.5" y="64.3" transform="rotate(-90 245.5 64.3)">129</text>
<text x="111.4" y="113.5" transform="rotate(-90 111.4 113.5)">153</text>
<text x="150.5" y="113.5" transform="rotate(-90 150.5 113.5)">152</text>
<text x="228.9" y="113.5" transform="rotate(-90 228.9 113.5)">151</text>
<text x="255.5" y="113.4" transform="rotate(-90 255.5 113.4)">155</text>
<text x="111.4" y="168.5" transform="rotate(-90 111.4 168.5)">150</text>
<text x="150.5" y="168.5" transform="rotate(-90 150.5 168.5)">149</text>
<text x="189.7" y="168.5" transform="rotate(-90 189.7 168.5)">148</text>
<text x="228.9" y="168.5" transform="rotate(-90 228.9 168.5)">147</text>
<text x="254.7" y="168.5" transform="rotate(-90 254.7 168.5)">154</text>
<text x="112.2" y="216.8" transform="rotate(-90 112.2 216.8)">128</text>
<text x="115.5" y="216.8" transform="rotate(-90 115.5 216.8)">127</text>
<text x="118.9" y="216.8" transform="rotate(-90 118.9 216.8)">126</text>
<text x="123.9" y="216.8" transform="rotate(-90 123.9 216.8)">125</text>
<text x="127.2" y="216.8" transform="rotate(-90 127.2 216.8)">124</text>
<text x="130.5" y="216.8" transform="rotate(-90 130.5 216.8)">123</text>
<text x="151.4" y="216.8" transform="rotate(-90 151.4 216.8)">122</text>
<text x="154.7" y="216.8" transform="rotate(-90 154.7 216.8)">121</text>
<text x="158" y="216.8" transform="rotate(-90 158 216.8)">120</text>
<text x="163" y="216.8" transform="rotate(-90 163 216.8)">119</text>
<text x="166.4" y="216.8" transform="rotate(-90 166.4 216.8)">118</text>
<text x="169.7" y="216.8" transform="rotate(-90 169.7 216.8)">117</text>
<text x="190.5" y="216.8" transform="rotate(-90 190.5 216.8)">116</text>
<text x="193.9" y="216.8" transform="rotate(-90 193.9 216.8)">115</text>
<text x="197.2" y="216.8" transform="rotate(-90 197.2 216.8)">114</text>
<text x="202.2" y="216.8" transform="rotate(-90 202.2 216.8)">113</text>
<text x="205.5" y="216.8" transform="rotate(-90 205.5 216.8)">112</text>
<text x="208.9" y="216.8" transform="rotate(-90 208.9 216.8)">111</text>
<text x="229.7" y="216.8" transform="rotate(-90 229.7 216.8)">110</text>
<text x="233" y="216.8" transform="rotate(-90 233 216.8)">109</text>
<text x="236.4" y="216.8" transform="rotate(-90 236.4 216.8)">108</text>
<text x="241.4" y="216.8" transform="rotate(-90 241.4 216.8)">107</text>
<text x="244.7" y="216.8" transform="rotate(-90 244.7 216.8)">106</text>
<text x="248" y="216.8" transform="rotate(-90 248 216.8)">105</text>
</g>
<g font-size="2.2">
<text x="153.7" y="292.7">WIRING DIAGRAM</text>
<text x="402.9" y="289.7">Page</text>
<text x="415.3" y="290.5">8</text>
<text x="21.9" y="299.7">Revision Date</text>
<text x="44.6" y="295.7">12/16/2018</text>
<text x="72.9" y="299.7">Ed.</text>
<text x="159.5" y="295.6">UPS</text>
<text x="220.4" y="297.4">UPS OFFICE 30KVA</text>
<text x="291.2" y="298.4">AC UPS</text>
<text x="372.9" y="297.6">991109</text>
<text x="402.9" y="298.7">Page</text>
<text x="415.3" y="298.4">8</text>
<text x="48.9" y="300.1">DATE</text>
<text x="87.9" y="300.1">DES. BY</text>
<text x="105.9" y="300.1">CHKD. BY</text>
<text x="123.9" y="300.1">APPD. BY</text>
</g>
<g font-size="1.9">
<text x="24.4" y="8.2">0</text>
<text x="66.4" y="8.2">1</text>
<text x="108.4" y="8.2">2</text>
<text x="150.4" y="8.2">3</text>
<text x="192.4" y="8.2">4</text>
<text x="234.4" y="8.2">5</text>
<text x="276.4" y="8.2">6</text>
<text x="318.4" y="8.2">7</text>
<text x="360.4" y="8.2">8</text>
<text x="402.4" y="8.2">9</text>
<text x="110.8" y="24.8">4.6</text>
<text x="122.4" y="24.8">4.6</text>
<text x="149.9" y="24.8">4.5</text>
<text x="161.6" y="24.8">4.5</text>
<text x="228.3" y="24.8">4.3</text>
<text x="239.9" y="24.8">4.3</text>
<text x="113.6" y="33.3">4.6</text>
<text x="125.3" y="33.3">4.6</text>
<text x="152.6" y="33.3">4.5</text>
<text x="164" y="33.3">4.5</text>
<text x="230.1" y="33">4.3</text>
<text x="241.8" y="33">4.3</text>
<text x="117.4" y="39.8">4.6</text>
<text x="127.6" y="39.7">4.6</text>
<text x="155.1" y="39.7">4.5</text>
<text x="166.8" y="39.7">4.5</text>
<text x="233.4" y="39.7">4.3</text>
<text x="245.1" y="39.7">4.3</text>
<text x="112.6" y="72.6">T2</text>
<text x="124.3" y="72.6">T3</text>
<text x="151.8" y="72.6">T2</text>
<text x="163.4" y="72.6">T3</text>
<text x="230.1" y="72.6">T2</text>
<text x="241.8" y="72.6">T3</text>
<text x="266" y="73.1">7.6</text>
<text x="112.2" y="87.9">IGBT DRIVER BOARD</text>
<text x="151.4" y="87.9">IGBT DRIVER BOARD</text>
<text x="229.7" y="87.9">IGBT DRIVER BOARD</text>
<text x="111.2" y="94.8">T1</text>
<text x="150.4" y="94.8">T1</text>
<text x="228.7" y="94.8">T1</text>
<text x="68.9" y="119.4">IGBT EXPANSION BOARD</text>
<text x="252.3" y="122.7">J37</text>
<text x="109.2" y="129.8">J1</text>
<text x="148.4" y="129.8">J2</text>
<text x="187.2" y="130.3">J3</text>
<text x="226.7" y="129.8">J4</text>
<text x="111.4" y="143">J5</text>
<text x="150.5" y="142.9">J6</text>
<text x="189.7" y="143">J7</text>
<text x="228.8" y="143">J8</text>
<text x="253" y="150">J36</text>
<text x="111.2" y="183.1">T1</text>
<text x="150.3" y="183.1">T1</text>
<text x="189.5" y="183.1">T1</text>
<text x="228.7" y="183.1">T1</text>
<text x="112.1" y="190.1">IGBT DRIVER BOARD</text>
<text x="151.2" y="190.1">IGBT DRIVER BOARD</text>
<text x="190.4" y="190.1">IGBT DRIVER BOARD</text>
<text x="229.6" y="190.1">IGBT DRIVER BOARD</text>
<text x="115.5" y="205.3">T3</text>
<text x="127.2" y="205.3">T2</text>
<text x="154.7" y="205.3">T3</text>
<text x="166.4" y="205.3">T2</text>
<text x="193.9" y="205.3">T3</text>
<text x="205.5" y="205.3">T2</text>
<text x="233" y="205.3">T3</text>
<text x="244.7" y="205.3">T2</text>
<text x="264.3" y="206.5">7.5</text>
<text x="111.7" y="245.1">3.2</text>
<text x="123.4" y="245.1">3.1</text>
<text x="150.9" y="245.1">3.3</text>
<text x="162.6" y="245.1">3.3</text>
<text x="190.1" y="245.1">3.4</text>
<text x="201.7" y="245.1">3.4</text>
<text x="229.2" y="245.1">3.6</text>
<text x="240.9" y="245.1">3.5</text>
<text x="115.1" y="251.3">3.1</text>
<text x="126.7" y="251.3">3.1</text>
<text x="154.2" y="251.3">3.3</text>
<text x="165.9" y="251.3">3.3</text>
<text x="193.4" y="251.3">3.4</text>
<text x="205.1" y="251.3">3.4</text>
<text x="232.6" y="251.3">3.6</text>
<text x="244.2" y="251.3">3.6</text>
<text x="118.4" y="260.5">3.1</text>
<text x="130.1" y="260.5">3.2</text>
<text x="157.6" y="260.5">3.3</text>
<text x="169.2" y="260.5">3.3</text>
<text x="196.7" y="260.5">3.4</text>
<text x="208.4" y="260.5">3.4</text>
<text x="235.9" y="260.5">3.5</text>
<text x="247.6" y="260.5">3.6</text>
<text x="68.4" y="287.8">H.Ghiyasvand</text>
<text x="86.6" y="287.8">H.Ghiyasvand</text>
<text x="107.2" y="287.9">H.Bhjati</text>
<text x="124.6" y="287.8">M.Kaviyani</text>
<text x="68.4" y="291.7">H.Ghiyasvand</text>
<text x="86.6" y="291.8">H.Ghiyasvand</text>
<text x="107.2" y="291.8">H.Bhjati</text>
<text x="124.6" y="291.7">M.Kaviyani</text>
<text x="68.4" y="295.6">H.Ghiyasvand</text>
<text x="86.6" y="295.7">H.Ghiyasvand</text>
<text x="107.2" y="295.7">H.Bhjati</text>
<text x="124.6" y="295.7">M.Kaviyani</text>
</g>
<text font-size="1.6" x="4.9" y="299.7">Modification</text>
</svg>
